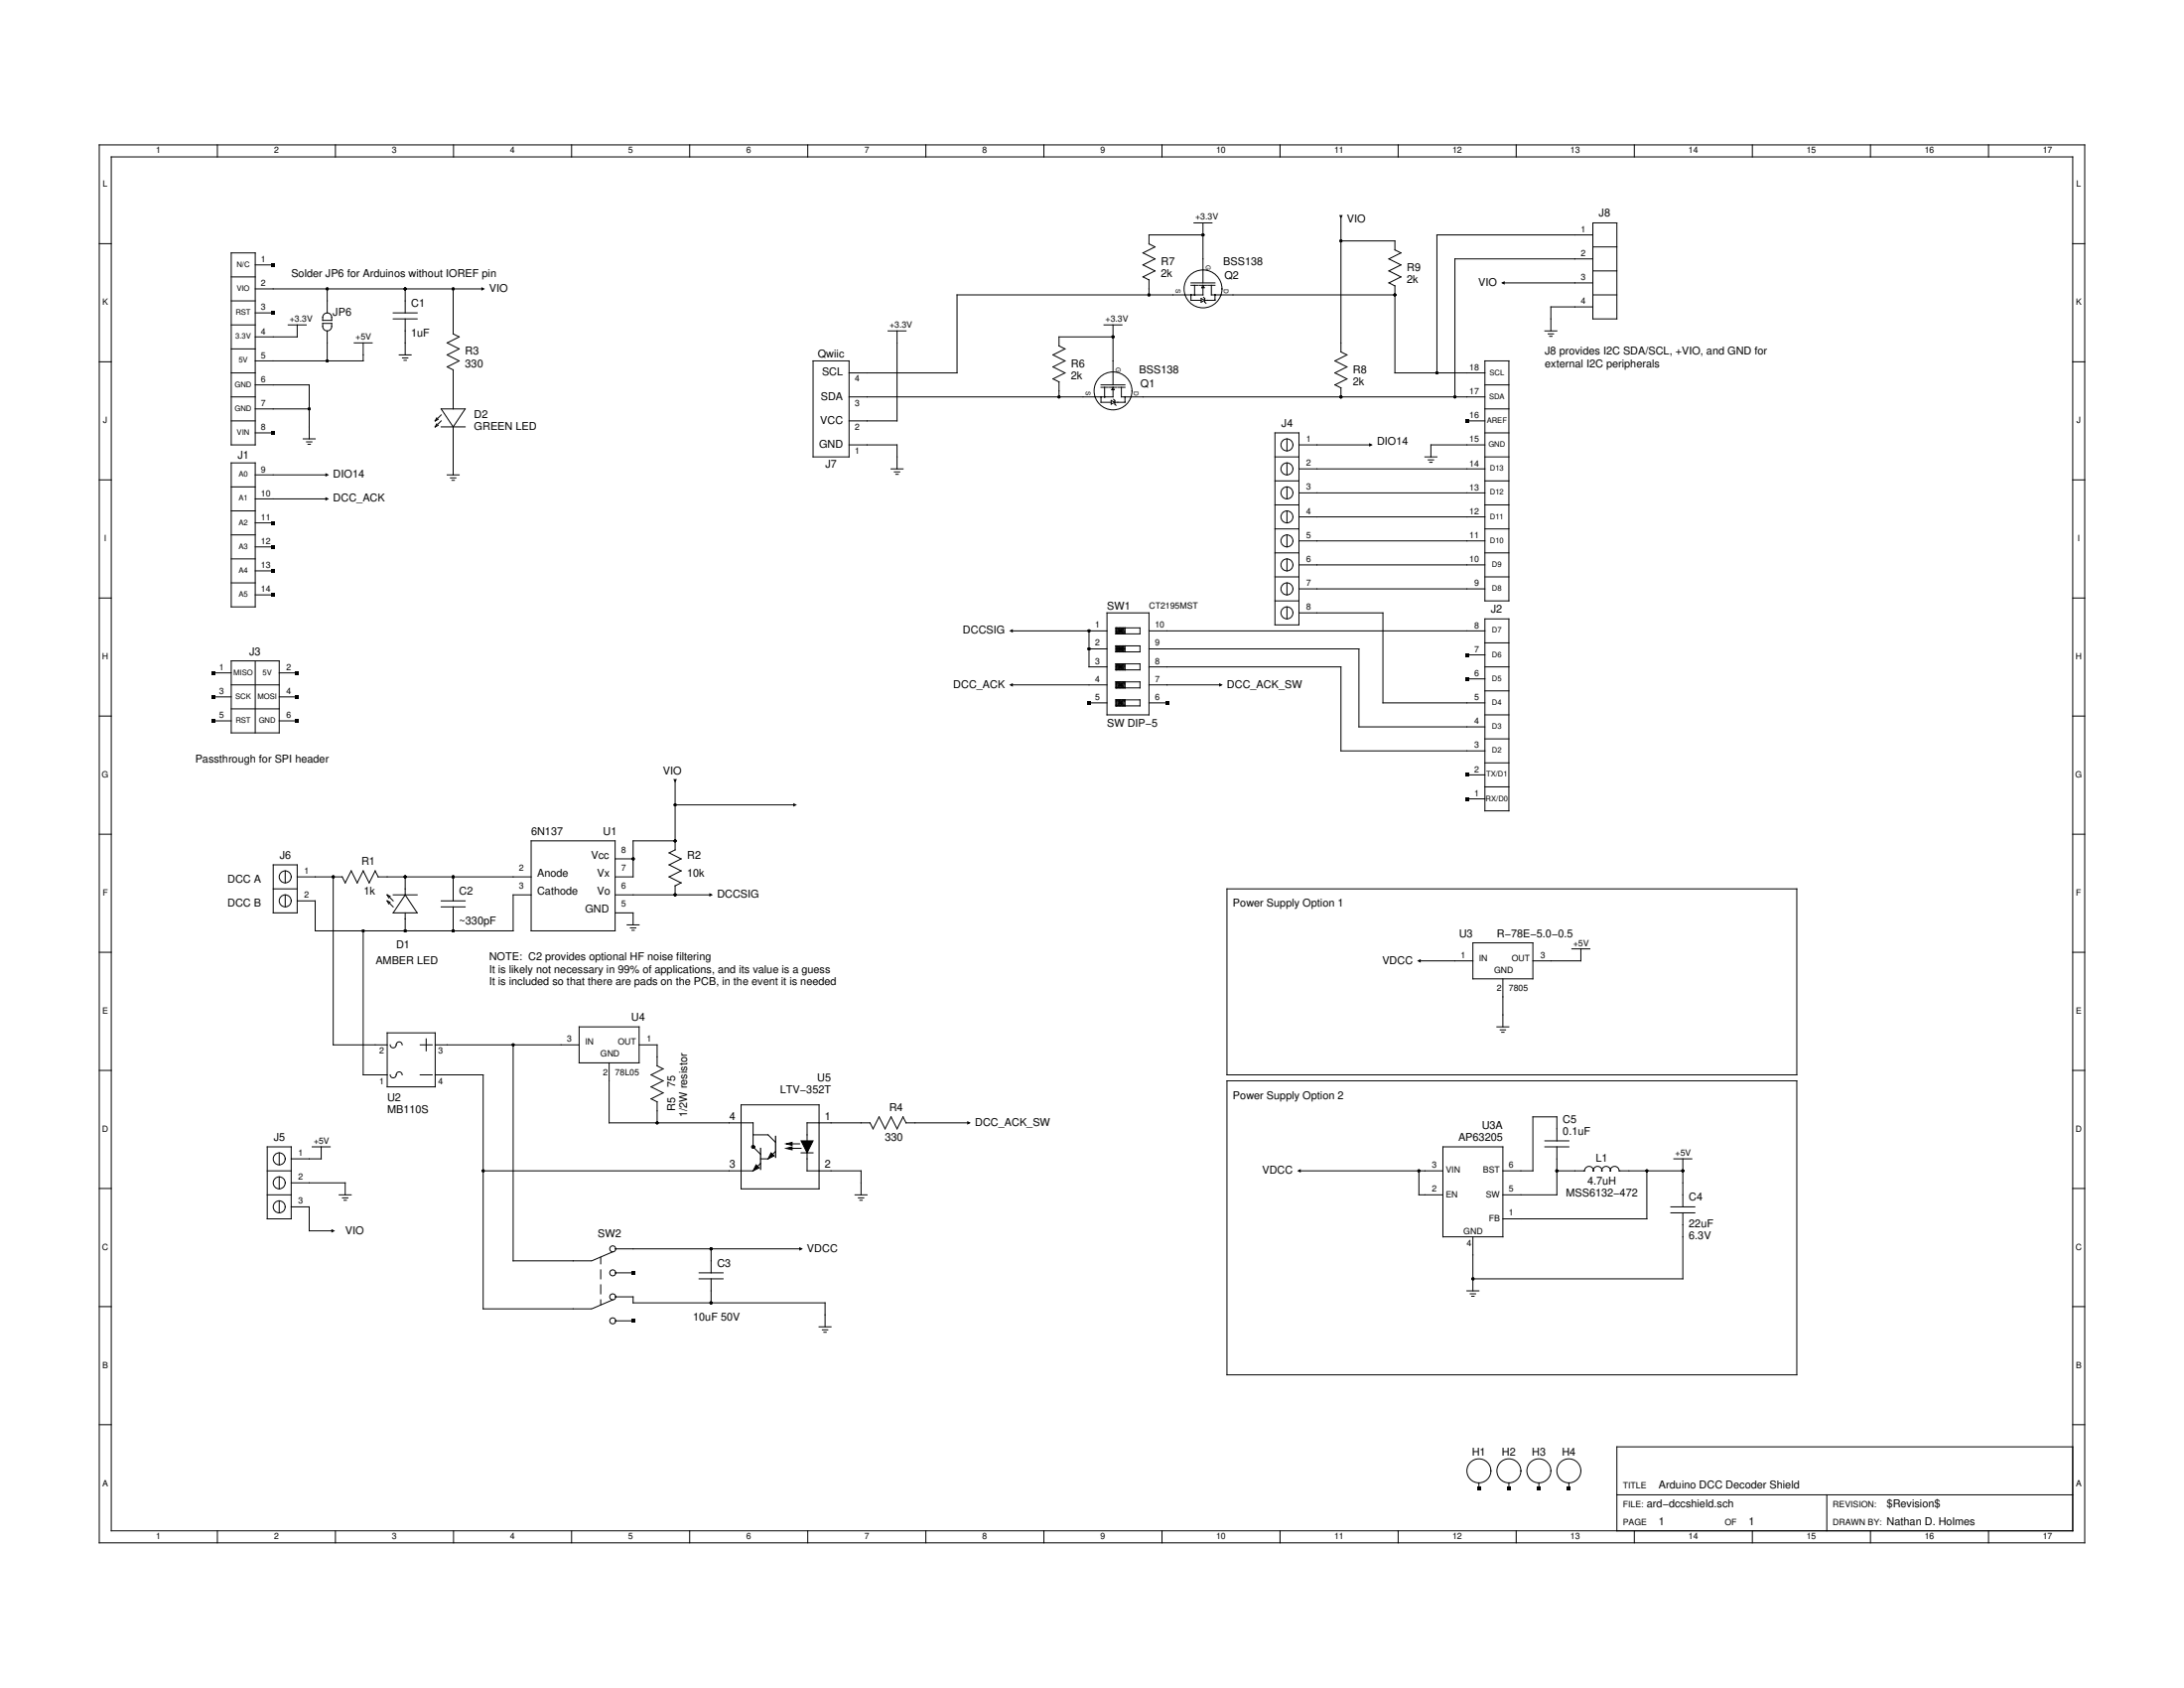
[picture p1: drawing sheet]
<svg xmlns="http://www.w3.org/2000/svg" width="279mm" height="216mm" viewBox="0 0 279 216" stroke-linecap="round" stroke-linejoin="round" font-family="sans-serif">
<g fill="none" stroke="#000" stroke-width=".13">
<path d="M12.7 18.5h254v178.8h-254zM27.8 18.5v1.6M42.9 18.5v1.6M58 18.5v1.6M73.1 18.5v1.6M88.2 18.5v1.6M103.3 18.5v1.6M118.4 18.5v1.6M133.5 18.5v1.6M148.7 18.5v1.6M163.8 18.5v1.6M178.9 18.5v1.6"/>
<path d="M194 18.5v1.6M209.1 18.5v1.6M224.2 18.5v1.6M239.3 18.5v1.6M254.4 18.5v1.6M12.7 31.2h1.5M14.2 20.1h251v175.7h-251zM29.6 35.4h3.1M29.6 38.5h3.1M29.6 32.3h3.1v24.6h-3.1zM32.7 37h29.1M32.7 33.9h2.3"/>
<path d="M41.9 37v3M51.8 37v3M58 37v5.7l.7 .4-1.5 .8 1.5 .7-1.5 .8 1.5 .8-1.5 .7 .8 .4v5M146.2 35.4l.8 .4M147 35.8v1.9M152.4 36.2h3M152.4 36.5h.9M152.4 37.7v.7h1.3M152.7 28.5h2.3M152.8 36.5v1.2M153.4 36.5h1M153.7 38.2l.4 .2-.4 .2z"/>
<path d="M153.9 36.8v.9h-31.5v10h-13.8M153.9 30h-6.9v1.2l.8 .4-1.6 .7 1.6 .8-1.6 .8 1.6 .7-1.6 .8M153.9 28.5v7.7M153.9 36.5l.1 .3h-.3zM154 38l.1 .2v.4l.2 .2M154.5 36.5h.9M155 36.5v1.2h23.5M155.4 37.7v.7h-1.3M171.5 27.7v17.3l.8 .4-1.5 .8 1.5 .7-1.5 .8 1.5 .8-1.5 .7M171.5 30.8h7v1.2l.7 .3-1.5 .8 1.5 .8-1.5 .7 1.5 .8-1.5 .8M177.7 36.2l.8 .4M178.5 36.6v11.1h11.5"/>
<path d="M192.3 36.2h11.5M203.8 28.5h3v12.3h-3zM203.8 37.7h3M203.8 30h-20v17.7M203.8 33.1h-17.7v17.7M203.8 31.6h3M203.8 34.6h3M203.8 39.3h-5.4v3M265.2 31.2h1.5M12.7 46.3h1.5M29.6 59.2h3.1v18.4h-3.1zM29.6 41.6h3.1"/>
<path d="M29.6 44.6h3.1M29.6 47.7h3.1M29.6 50.8h3.1M29.6 53.8h3.1M32.7 49.2h6.9v6.9M32.7 52.3h6.9M32.7 55.4h2.3M32.7 40h2.3M36.9 41.6h2.3M38 41.6v1.5h-5.3M38.8 56.1h1.5M39.2 56.5h.7"/>
<path d="M39.4 56.8h.3M41.3 41.4h1.1a.67 .67 0 0 1-.1 .7 .67 .67 0 0 1-.7 .2 .75 .75 0 0 1-.3-.9zM41.5 40.2a.58 .58 0 0 1 .6-.1 .58 .58 0 0 1 .3 .5v.4h-1.1v-.6zM41.9 42.3v3.9M45.3 43.9h2.3M46.5 43.9v2.3h-13.8M50.3 40h3.1M50.3 40.8h3.1M51.1 45.4h1.5M51.5 45.8h.7M51.7 46.1h.3M51.8 40.8v4.6"/>
<path d="M55.9 54.2l-.2 .4M55.9 53.5l-.2 .3M56.1 54.4l-.4 .2M56.1 53.6l-.4 .2M56.4 52.3h3.1l-1.5 2.3zM56.4 54.6h3.1M56.4 53.1l-.7 .7M56.4 53.8l-.7 .8M58 54.6v6.1M104 46.2h4.6v12.2h-4.6zM108.6 56.9h6.2v3.1M113.6 42.3h2.3"/>
<path d="M114 60h1.5M114.8 42.3v11.5h-6.2M140.9 49.2h3M140.9 49.5h.9M140.9 50.8v.7h1.3M141.2 41.6h2.3M141.3 49.5v1.3M141.9 49.5h.9M142.2 51.2l.4 .3-.4 .2zM142.4 43.1h-6.9v1.1l.7 .4-1.5 .8 1.5 .8-1.5 .7 1.5 .8-1.5 .8 .8 .3v2M142.4 49.8v1h-33.8M142.4 41.6v7.6"/>
<path d="M142.4 49.5l.1 .3h-.3zM142.5 51.1l.1 .1v.5l.2 .1M143 49.5h.9M143.5 49.5v1.3h46.5M143.9 50.8v.7h-1.3M163.1 55.4h3.1v24.5h-3.1zM163.1 58.4h3.1M164.6 56.1v1.6M164.6 59.2v1.5M166.2 56.9h9.2M166.2 60h23.8M170.8 49.2l.7 .4"/>
<path d="M171.5 49.6v1.2M182.3 58.4h1.5M182.7 58.8h.7M182.9 59.1h.3M187.7 53.8h2.3M190 46.2h3v30.7h-3zM190 49.2h3M190 52.3h3M190 55.4h3M190 56.9h-6.9v1.5M190 58.4h3M197.6 42.3h1.6"/>
<path d="M198.1 42.7h.6M198.3 43h.3M265.2 46.3h1.5M12.7 76.5h1.5M12.7 61.4h1.5M29.6 62.3h3.1M29.6 65.3h3.1M29.6 68.4h3.1M29.6 71.5h3.1M29.6 74.6h3.1M32.7 66.9h2.3M32.7 63.8h9.2"/>
<path d="M32.7 73h2.3M32.7 69.9h2.3M32.7 76.1h2.3M32.7 60.7h9.2M57.2 60.7h1.5M57.6 61.1h.7M57.8 61.4h.3M114.4 60.4h.7M114.6 60.7h.3M141.6 78.4h5.4v13h-5.4zM163.1 73.8h3.1M163.1 70.7h3.1"/>
<path d="M163.1 76.9h3.1M163.1 67.6h3.1M163.1 64.6h3.1M163.1 61.5h3.1M164.6 62.3v1.5M164.6 65.3v1.6M164.6 68.4v1.5M164.6 71.5v1.5M164.6 74.6v1.5M164.6 77.6v1.6M166.2 78.4h10.7v11.5h13.1M166.2 69.2h23.8"/>
<path d="M166.2 72.3h23.8M166.2 63h23.8M166.2 66.1h23.8M166.2 75.3h23.8M190 79.2h3v24.5h-3zM190 73.8h3M190 70.7h3M190 67.6h3M190 64.6h3M190 61.5h3M265.2 76.5h1.5M265.2 61.4h1.5"/>
<path d="M12.7 91.6h1.5M27.3 86.1h2.3M27.3 89.1h2.3M27.3 92.2h2.3M29.6 84.5h6.1v9.2h-6.1zM29.6 90.7h6.1M29.6 87.6h6.1M32.7 84.5v9.2M35.7 86.1h2.3M35.7 89.1h2.3M35.7 92.2h2.3M86.4 99.9v8.8l-.8 .4 1.5 .8-1.5 .7 1.5 .8-1.5 .8 1.5 .7"/>
<path d="M129.3 80.7h12.3M129.3 87.6h12.3M139.3 89.9h2.3M139.3 80.7v4.6h2.3M139.3 83h2.3M142.8 80.7h1.1M142.8 89.9h1.1M142.8 85.3h1.1M142.8 87.6h1.1M142.8 83h1.1M142.8 80.3h3v.8h-3M142.8 82.6h3v.8h-3"/>
<path d="M142.8 84.9h3v.8h-3M142.8 87.2h3v.8h-3M142.8 89.5h3v.8h-3M142.8 80.3v.8M142.8 82.6v.8M142.8 84.9v.8M142.8 87.2v.8M142.8 89.5v.8M142.8 80.3l1.1 .8v-.8l-1.1 .8M142.8 82.6l1.1 .8v-.8l-1.1 .8M142.8 84.9l1.1 .8v-.8l-1.1 .8M142.8 87.2l1.1 .8v-.8l-1.1 .8"/>
<path d="M142.8 89.5l1.1 .8v-.8l-1.1 .8M142.8 80.5l1.1 .4M142.8 82.8l1.1 .4M142.8 85.1l1.1 .4M142.8 87.4l1.1 .4M142.8 89.7l1.1 .4M143 80.3l.7 .8M143 82.6l.7 .8M143 84.9l.7 .8M143 87.2l.7 .8M143 89.5l.7 .8M143.2 80.3l.3 .8"/>
<path d="M143.2 82.6l.3 .8M143.2 84.9l.3 .8M143.2 87.2l.3 .8M143.2 89.5l.3 .8M143.3 80.3v.8M143.3 82.6v.8M143.3 84.9v.8M143.3 87.2v.8M143.3 89.5v.8M143.5 80.3l-.3 .8M143.5 82.6l-.3 .8M143.5 84.9l-.3 .8"/>
<path d="M143.5 87.2l-.3 .8M143.5 89.5l-.3 .8M143.7 80.3l-.7 .8M143.7 82.6l-.7 .8M143.7 84.9l-.7 .8M143.7 87.2l-.7 .8M143.7 89.5l-.7 .8M143.9 80.5l-1.1 .4M143.9 82.8l-1.1 .4M143.9 85.1l-1.1 .4M143.9 87.4l-1.1 .4M143.9 89.7l-1.1 .4"/>
<path d="M147 80.7h43M147 83h26.8v10h16.2M147 89.9h2.3M147 85.3h24.5v10.7h18.5M147 87.6h9.2M187.7 86.8h2.3M187.7 83.8h2.3M187.7 99.1h2.3M190 97.6h3M190 94.5h3M190 91.4h3M190 88.4h3"/>
<path d="M190 85.3h3M190 82.2h3M265.2 91.6h1.5M12.7 106.7h1.5M35 110.6h3v6.2h-3zM35 113.7h3M36.5 111.4v1.5M36.5 114.5v1.5M38 112.2h5.8l.4 .7 .7-1.5 .8 1.5 .8-1.5 .7 1.5 .8-1.5 .4 .8M42.6 112.2v21.4h6.9M46.5 119.1v18.4h3M48.4 112.2h19.6"/>
<path d="M49.5 115.2l.8 .8M49.5 114.5l.8 .7M49.5 114.5l.4 .1M49.5 114.5l.2 .3M49.5 115.2l.4 .2M49.5 115.2l.2 .4M50.3 114.5h3.1M51.8 114.5l1.6 2.3h-3.1zM51.8 112.2v2.3M51.8 116.8v2.3M56.4 115.2h3.1M56.4 116h3.1"/>
<path d="M58 112.2v3M58 116v3.1M68 114.5h-2.4v4.6h-25.3v-3.9h-2.3M68 107.5h10.7v11.6h-10.7zM78.7 116.8h2.3v1.5M78.7 114.5h12.3M78.7 109.9h2.3M80.2 118.3h1.6M80.7 118.7h.6M80.8 119h.3M86.4 107.5h-5.4v4.7h-2.3M86.4 113.3v1.2"/>
<path d="M86.4 102.9h15.3M87.1 112.9l-.7 .4M157 113.7h72.9v23.8h-72.9zM187.7 102.2h2.3M190 100.6h3M265.2 106.7h1.5M12.7 136.9h1.5M12.7 121.8h1.5M49.5 132.1h6.2v6.9h-6.2zM49.9 137.5a.38 .38 0 0 0 .4 .4 .38 .38 0 0 0 .4-.4 .38 .38 0 0 1 .4-.4 .38 .38 0 0 1 .4 .4M49.9 133.6a.38 .38 0 0 0 .4 .4 .38 .38 0 0 0 .4-.4 .38 .38 0 0 1 .4-.3 .38 .38 0 0 1 .4 .3M53.8 133.6h1.5"/>
<path d="M53.8 137.5h1.5M54.5 132.9v1.5M55.7 133.6h18.4M55.7 137.5h6.1v29.9h13.8M65.6 133.6v27.7h10M74.1 131.3h7.7v4.6h-7.7zM77.9 135.9v7.7h18.4v3.1l1 .9M81.8 133.6h2.3v2.7l.7 .4-1.5 .8 1.5 .7-1.5 .8 1.5 .8-1.5 .7M157 138.2h72.9v37.6h-72.9zM181.5 122.9h6.9M188.4 120.6h7.7v4.6h-7.7zM191.5 131.3h1.5"/>
<path d="M191.9 131.7h.7M192.1 132h.3M192.3 125.2v6.1M201.1 121.4h2.3M202.2 121.4v1.5h-6.1M265.2 136.9h1.5M265.2 121.8h1.5M12.7 152h1.5M34.2 146.7h3.1v9.2h-3.1zM34.2 152.8h3.1M34.2 149.8h3.1M35.7 147.5v1.5"/>
<path d="M35.7 150.5v1.6M35.7 153.6v1.5M37.3 154.4h2.3v3h3M37.3 151.3h6.9v1.5M39.9 146.7h2.3M41.1 146.7v1.5h-3.8M43.4 152.8h1.5M43.8 153.2h.7M44 153.5h.3M61.8 149.8h34.5M78.7 159.7h23.8M83.3 140.5l.8 .4"/>
<path d="M84.1 140.9v2.7M91 159.7v3.1M94.8 141.3h10v10.8h-10zM96.3 145.2h2l.9 .9M96.7 149l.4 .4-.8 .4zM97.3 148.2h1M97.3 148.8l-.6 .6M98.6 147.5l.4 .3-.7 .4zM99.2 147.3l-.6 .5M100.6 146.3l.7-.2v.4zM100.6 146.9l.7-.2v.4zM101.3 146.3h1"/>
<path d="M101.3 146.9h1.2M102.5 145.9h1.5l-.8 1.6zM102.5 147.5h1.5M103.2 147.1v2.7h7v3M109.4 152.8h1.5M109.8 153.2h.7M110 153.5h.3M115.5 142.8l.4 .8M115.5 142.8l-.7 1.6-.8-1.6-.8 1.6-.7-1.6-.8 1.6-.4-.8h-8.1v2.7M115.9 143.6h8.1M166.2 149.8h18.4M181.5 149.8v3h3.1"/>
<path d="M184.6 146.7h7.7v11.5h-7.7zM188.4 158.2v6.9M197.6 146.7h3.1M197.6 145.9h3.1M199.2 149.8h3.5a.56 .56 0 0 1 .6-.6 .56 .56 0 0 1 .5 .6 .55 .55 0 0 1 .6-.6 .55 .55 0 0 1 .5 .6 .55 .55 0 0 1 .6-.6 .55 .55 0 0 1 .5 .6 .56 .56 0 0 1 .6-.6 .56 .56 0 0 1 .5 .6h8.2M199.2 145.9v-3.1h-3.1v7h-3.8M199.2 146.7v6.1h-6.9M210.7 149.8v6.1h-18.4M213.8 154.4h3M213.8 155.1h3M214.1 148.2h2.3M215.3 155.1v8.5h-26.9"/>
<path d="M215.3 148.2v6.2M265.2 152h1.5M12.7 167.1h1.5M76.9 160.8v.8M76.9 162.4v1.2M76.9 164.3v1.2M76.9 166.3v.6M78.4 166.3l-2.7 1.1M78.4 160.1l-2.7 1.2M78.7 165.9h2.3v.7h24.6v3.1M78.7 162.8h2.3M78.7 168.9h2.3"/>
<path d="M89.4 162.8h3.1M89.4 163.6h3.1M91 163.6v3M104.8 169.7h1.5M105.2 170.1h.7M105.4 170.4h.3M187.7 165.1h1.5M188.1 165.5h.7M188.3 165.8h.3M265.2 167.1h1.5M12.7 182.2h1.5M27.8 195.8v1.5"/>
<path d="M42.9 195.8v1.5M58 195.8v1.5M73.1 195.8v1.5M88.2 195.8v1.5M103.3 195.8v1.5M118.4 195.8v1.5M133.5 195.8v1.5M148.7 195.8v1.5M163.8 195.8v1.5M178.9 195.8v1.5M189.2 189.7v.7M193 189.7v.7"/>
<path d="M194 195.8v1.5M196.9 189.7v.7M200.7 189.7v.7M206.8 191.2h58.4M209.1 195.8v1.5M224.2 195.8v1.5M233.7 191.2v4.6M239.3 195.8v1.5M254.4 195.8v1.5M265.2 185.1h-58.4v10.7M265.2 182.2h1.5"/>
<circle cx="152.4" cy="37.7" r=".04"/>
<circle cx="152.8" cy="37.7" r=".04"/>
<circle cx="153.9" cy="37" r="2.43"/>
<circle cx="155.4" cy="37.7" r=".04"/>
<circle cx="140.9" cy="50.8" r=".04"/>
<circle cx="141.3" cy="50.8" r=".04"/>
<circle cx="142.4" cy="50" r="2.43"/>
<circle cx="143.9" cy="50.8" r=".04"/>
<circle cx="164.6" cy="56.9" r=".77"/>
<circle cx="164.6" cy="60" r=".77"/>
<circle cx="164.6" cy="72.3" r=".77"/>
<circle cx="164.6" cy="78.4" r=".77"/>
<circle cx="164.6" cy="63" r=".77"/>
<circle cx="164.6" cy="75.3" r=".77"/>
<circle cx="164.6" cy="69.2" r=".77"/>
<circle cx="164.6" cy="66.1" r=".77"/>
<circle cx="36.5" cy="115.2" r=".77"/>
<circle cx="36.5" cy="112.2" r=".77"/>
<circle cx="35.7" cy="148.2" r=".77"/>
<circle cx="35.7" cy="151.3" r=".77"/>
<circle cx="35.7" cy="154.4" r=".77"/>
<circle cx="78.4" cy="159.7" r=".38"/>
<circle cx="96.3" cy="146.7" r=".19"/>
<circle cx="78.4" cy="168.9" r=".38"/>
<circle cx="78.4" cy="162.8" r=".38"/>
<circle cx="78.4" cy="165.9" r=".38"/>
<circle cx="189.2" cy="188.1" r="1.53"/>
<circle cx="193" cy="188.1" r="1.53"/>
<circle cx="196.9" cy="188.1" r="1.53"/>
<circle cx="200.7" cy="188.1" r="1.53"/>
</g>
<g fill="#000">
<path d="M34.7 39.8h.5v.5h-.5zM34.7 33.7h.5v.4h-.5zM61.6 36.7l.4 .3-.4 .2zM171.3 27.5h.5l-.3 .5zM192 36.2l.5-.2v.4zM34.7 55.1h.5v.5h-.5zM175.2 56.7l.4 .2-.4 .2zM187.4 53.6h.5v.5h-.5zM34.7 66.6h.5v.5h-.5zM34.7 72.8h.5v.4h-.5zM34.7 69.7h.5v.5h-.5zM34.7 75.9h.5v.4h-.5z"/>
<path d="M41.6 60.5l.5 .2-.5 .3zM41.6 63.6l.5 .2-.5 .2zM27 85.8h.5v.5h-.5zM27 88.9h.5v.5h-.5zM27 92h.5v.4h-.5zM37.8 85.8h.5v.5h-.5zM37.8 88.9h.5v.5h-.5zM37.8 92h.5v.4h-.5zM86.1 99.6h.5l-.2 .5zM129.1 80.7l.5-.2v.4zM129.1 87.6l.5-.2v.4zM139.1 89.7h.4v.4h-.4z"/>
<path d="M149.1 89.7h.4v.4h-.4zM156 87.4l.4 .2-.4 .2zM187.4 86.6h.5v.5h-.5zM187.4 83.5h.5v.5h-.5zM187.4 98.9h.5v.4h-.5zM90.7 114.2l.5 .3-.5 .2zM101.5 102.7l.4 .2-.4 .3zM187.4 101.9h.5v.5h-.5zM181.3 122.9l.5-.2v.4zM42.4 157.2l.5 .2-.5 .3zM96.7 149l.4 .4-.8 .4zM98.6 147.5l.4 .3-.7 .4z"/>
<path d="M100.6 146.3l.7-.2v.4zM100.6 146.9l.7-.2v.4zM102.3 159.5l.4 .2-.4 .3zM102.5 145.9h1.5l-.8 1.6zM123.7 143.4l.5 .2-.5 .2zM165.9 149.8l.5-.3v.5zM80.8 162.6h.4v.4h-.4zM80.8 168.7h.4v.5h-.4zM189 190.2h.4v.5h-.4zM192.8 190.2h.5v.5h-.5zM196.6 190.2h.5v.5h-.5zM200.5 190.2h.4v.5h-.4z"/>
<circle cx="41.9" cy="37" r=".19"/>
<circle cx="51.8" cy="37" r=".19"/>
<circle cx="58" cy="37" r=".19"/>
<circle cx="147" cy="37.7" r=".19"/>
<circle cx="152.4" cy="37.7" r=".04"/>
<circle cx="152.8" cy="37.7" r=".04"/>
<circle cx="153.9" cy="30" r=".19"/>
<circle cx="155.4" cy="37.7" r=".04"/>
<circle cx="171.5" cy="30.8" r=".19"/>
<circle cx="178.5" cy="37.7" r=".19"/>
<circle cx="39.6" cy="52.3" r=".19"/>
<circle cx="41.9" cy="46.2" r=".19"/>
<circle cx="135.5" cy="50.8" r=".19"/>
<circle cx="140.9" cy="50.8" r=".04"/>
<circle cx="141.3" cy="50.8" r=".04"/>
<circle cx="142.4" cy="43.1" r=".19"/>
<circle cx="143.9" cy="50.8" r=".04"/>
<circle cx="171.5" cy="50.8" r=".19"/>
<circle cx="183.8" cy="47.7" r=".19"/>
<circle cx="186.1" cy="50.8" r=".19"/>
<circle cx="139.3" cy="83" r=".19"/>
<circle cx="139.3" cy="80.7" r=".19"/>
<circle cx="42.6" cy="112.2" r=".19"/>
<circle cx="46.5" cy="119.1" r=".19"/>
<circle cx="51.8" cy="112.2" r=".19"/>
<circle cx="51.8" cy="119.1" r=".19"/>
<circle cx="58" cy="112.2" r=".19"/>
<circle cx="58" cy="119.1" r=".19"/>
<circle cx="81" cy="109.9" r=".19"/>
<circle cx="86.4" cy="102.9" r=".19"/>
<circle cx="86.4" cy="114.5" r=".19"/>
<circle cx="86.4" cy="107.6" r=".19"/>
<circle cx="65.6" cy="133.6" r=".19"/>
<circle cx="61.8" cy="149.8" r=".19"/>
<circle cx="84.1" cy="143.6" r=".19"/>
<circle cx="91" cy="159.7" r=".19"/>
<circle cx="96.3" cy="146.7" r=".19"/>
<circle cx="181.5" cy="149.8" r=".19"/>
<circle cx="199.2" cy="149.8" r=".19"/>
<circle cx="210.7" cy="149.8" r=".19"/>
<circle cx="215.3" cy="149.8" r=".19"/>
<circle cx="91" cy="166.6" r=".19"/>
<circle cx="188.4" cy="163.6" r=".19"/>
</g>
<path d="M97.3 146.9v2.7M99.2 145.3v2.7" fill="none" stroke="#000" stroke-width=".15"/>
<g font-size="1.4">
<text x="172.3" y="28.5">VIO</text>
<text x="204.5" y="27.7">J8</text>
<text x="37.3" y="35.4">Solder JP6 for Arduinos without IOREF pin</text>
<text x="148.5" y="33.9">R7</text>
<text x="148.5" y="35.4">2k</text>
<text x="156.5" y="33.9">BSS138</text>
<text x="156.7" y="35.7">Q2</text>
<text x="180" y="34.6">R9</text>
<text x="42.6" y="40.4">JP6</text>
<text x="52.6" y="39.3">C1</text>
<text x="62.6" y="37.3">VIO</text>
<text x="180" y="36.2">2k</text>
<text x="189.1" y="36.6">VIO</text>
<text x="52.6" y="43.1">1uF</text>
<text x="59.5" y="45.4">R3</text>
<text x="59.5" y="46.9">330</text>
<text x="104.6" y="45.8">Qwiic</text>
<text x="137" y="46.9">R6</text>
<text x="145.7" y="47.7">BSS138</text>
<text x="173.1" y="47.7">R8</text>
<text x="197.6" y="45.4">J8 provides I2C SDA/SCL, +VIO, and GND for</text>
<text x="197.6" y="46.9">external I2C peripherals</text>
<text x="60.7" y="53.5">D2</text>
<text x="105" y="51.1">SDA</text>
<text x="105.2" y="48.1">SCL</text>
<text x="137" y="48.5">2k</text>
<text x="145.9" y="49.5">Q1</text>
<text x="173.1" y="49.2">2k</text>
<text x="30.4" y="58.7">J1</text>
<text x="60.7" y="55">GREEN LED</text>
<text x="104.8" y="57.3">GND</text>
<text x="104.9" y="54.2">VCC</text>
<text x="105.6" y="59.8">J7</text>
<text x="163.9" y="54.6">J4</text>
<text x="176.2" y="56.9">DIO14</text>
<text x="42.6" y="61.1">DIO14</text>
<text x="42.6" y="64.2">DCC_ACK</text>
<text x="31.9" y="83.8">J3</text>
<text x="123.2" y="81.1">DCCSIG</text>
<text x="141.6" y="78">SW1</text>
<text x="190.7" y="78.4">J2</text>
<text x="122" y="88">DCC_ACK</text>
<text x="157" y="88">DCC_ACK_SW</text>
<text x="141.6" y="93">SW DIP−5</text>
<text x="25" y="97.6">Passthrough for SPI header</text>
<text x="84.8" y="99.1">VIO</text>
<text x="68" y="106.8">6N137</text>
<text x="77.2" y="106.8">U1</text>
<text x="29.1" y="112.9">DCC A</text>
<text x="35.8" y="109.9">J6</text>
<text x="46.2" y="110.6">R1</text>
<text x="68.7" y="112.2">Anode</text>
<text x="75.6" y="109.9">Vcc</text>
<text x="76.4" y="112.2">Vx</text>
<text x="87.9" y="109.9">R2</text>
<text x="87.9" y="112.2">10k</text>
<text x="29.1" y="116">DCC B</text>
<text x="46.5" y="114.5">1k</text>
<text x="58.7" y="114.5">C2</text>
<text x="58.7" y="118.3">~330pF</text>
<text x="68.7" y="114.5">Cathode</text>
<text x="74.9" y="116.8">GND</text>
<text x="76.4" y="114.5">Vo</text>
<text x="91.7" y="114.8">DCCSIG</text>
<text x="157.7" y="116">Power Supply Option 1</text>
<text x="186.7" y="119.8">U3</text>
<text x="191.5" y="119.8">R−78E−5.0−0.5</text>
<text x="48" y="123.3">AMBER LED</text>
<text x="50.7" y="121.2">D1</text>
<text x="62.6" y="122.9">NOTE: C2 provides optional HF noise filtering</text>
<text x="62.6" y="124.4">It is likely not necessary in 99% of applications, and its value is a guess</text>
<text x="62.6" y="126">It is included so that there are pads on the PCB, in the event it is needed</text>
<text x="176.8" y="123.3">VDCC</text>
<text x="80.8" y="130.6">U4</text>
<text x="49.5" y="140.8">U2</text>
<text x="49.5" y="142.4">MB110S</text>
<text x="86.4" y="142.1" transform="rotate(-90 86.4 142.1)">R5</text>
<text x="86.4" y="139" transform="rotate(-90 86.4 139)">75</text>
<text x="87.9" y="142.8" transform="rotate(-90 87.9 142.8)">1/2W resistor</text>
<text x="93.3" y="143.3">4</text>
<text x="99.8" y="139.8">LTV−352T</text>
<text x="104.5" y="138.2">U5</text>
<text x="105.5" y="143.3">1</text>
<text x="113.8" y="142.1">R4</text>
<text x="124.7" y="144">DCC_ACK_SW</text>
<text x="157.7" y="140.5">Power Supply Option 2</text>
<text x="199.9" y="143.6">C5</text>
<text x="35" y="145.9">J5</text>
<text x="93.3" y="149.4">3</text>
<text x="105.5" y="149.4">2</text>
<text x="113.2" y="145.9">330</text>
<text x="186.6" y="145.9">AP63205</text>
<text x="189.6" y="144.4">U3A</text>
<text x="199.9" y="145.2">0.1uF</text>
<text x="204.2" y="148.6">L1</text>
<text x="161.5" y="150.1">VDCC</text>
<text x="200.3" y="153.1">MSS6132−472</text>
<text x="203.1" y="151.5">4.7uH</text>
<text x="216.1" y="153.6">C4</text>
<text x="44.2" y="157.8">VIO</text>
<text x="76.5" y="158.2">SW2</text>
<text x="103.2" y="160.1">VDCC</text>
<text x="216.1" y="156.9">22uF</text>
<text x="216.1" y="158.5">6.3V</text>
<text x="91.7" y="162">C3</text>
<text x="88.7" y="168.9">10uF 50V</text>
<text x="188.3" y="186.2">H1</text>
<text x="192.1" y="186.2">H2</text>
<text x="196" y="186.2">H3</text>
<text x="199.8" y="186.2">H4</text>
<text x="212.2" y="190.4">Arduino DCC Decoder Shield</text>
<text x="210.7" y="192.7">ard−dccshield.sch</text>
<text x="212.2" y="195">1</text>
<text x="223.7" y="195">1</text>
<text x="241.4" y="195">Nathan D. Holmes</text>
<text x="241.4" y="192.7">$Revision$</text>
</g>
<g font-size="1.1">
<text x="13.2" y="23.9">L</text>
<text x="19.9" y="19.6">1</text>
<text x="35.1" y="19.6">2</text>
<text x="50.2" y="19.6">3</text>
<text x="65.3" y="19.6">4</text>
<text x="80.4" y="19.6">5</text>
<text x="95.5" y="19.6">6</text>
<text x="110.6" y="19.6">7</text>
<text x="125.7" y="19.6">8</text>
<text x="140.8" y="19.6">9</text>
<text x="155.6" y="19.6">10</text>
<text x="170.7" y="19.6">11</text>
<text x="185.8" y="19.6">12</text>
<text x="200.9" y="19.6">13</text>
<text x="216" y="19.6">14</text>
<text x="231.1" y="19.6">15</text>
<text x="246.2" y="19.6">16</text>
<text x="261.3" y="19.6">17</text>
<text x="265.6" y="23.9">L</text>
<text x="152.9" y="28.1">+3.3V</text>
<text x="202.2" y="29.7">1</text>
<text x="33.4" y="33.5">1</text>
<text x="202.2" y="32.7">2</text>
<text x="202.2" y="35.8">3</text>
<text x="13.1" y="39">K</text>
<text x="33.4" y="39.7">3</text>
<text x="33.4" y="36.6">2</text>
<text x="37.1" y="41.2">+3.3V</text>
<text x="113.8" y="41.9">+3.3V</text>
<text x="141.4" y="41.2">+3.3V</text>
<text x="202.2" y="38.9">4</text>
<text x="265.6" y="39">K</text>
<text x="33.4" y="42.7">4</text>
<text x="33.4" y="45.8">5</text>
<text x="45.5" y="43.5">+5V</text>
<text x="188" y="47.3">18</text>
<text x="33.4" y="48.9">6</text>
<text x="33.4" y="52">7</text>
<text x="109.4" y="51.9">3</text>
<text x="109.4" y="48.8">4</text>
<text x="188" y="53.5">16</text>
<text x="188" y="50.4">17</text>
<text x="13.2" y="54.1">J</text>
<text x="33.4" y="55">8</text>
<text x="109.4" y="58">1</text>
<text x="109.4" y="55">2</text>
<text x="167.1" y="56.5">1</text>
<text x="167.1" y="59.6">2</text>
<text x="188" y="59.6">14</text>
<text x="188" y="56.6">15</text>
<text x="265.7" y="54.1">J</text>
<text x="33.4" y="63.5">10</text>
<text x="33.4" y="60.4">9</text>
<text x="167.1" y="62.7">3</text>
<text x="167.1" y="65.7">4</text>
<text x="188" y="62.7">13</text>
<text x="188" y="65.8">12</text>
<text x="13.3" y="69.2">I</text>
<text x="33.4" y="66.5">11</text>
<text x="33.4" y="69.6">12</text>
<text x="167.1" y="68.8">5</text>
<text x="167.1" y="71.9">6</text>
<text x="188" y="68.8">11</text>
<text x="188" y="71.9">10</text>
<text x="265.8" y="69.2">I</text>
<text x="33.4" y="72.7">13</text>
<text x="33.4" y="75.7">14</text>
<text x="147" y="77.8">CT2195MST</text>
<text x="167.1" y="74.9">7</text>
<text x="188.6" y="75">9</text>
<text x="140.1" y="80.3">1</text>
<text x="140.1" y="82.6">2</text>
<text x="147.8" y="82.6">9</text>
<text x="147.8" y="80.3">10</text>
<text x="167.1" y="78">8</text>
<text x="188.6" y="83.4">7</text>
<text x="188.6" y="80.3">8</text>
<text x="13.1" y="84.3">H</text>
<text x="28" y="85.7">1</text>
<text x="28" y="88.7">3</text>
<text x="36.6" y="85.7">2</text>
<text x="36.6" y="88.7">4</text>
<text x="140.1" y="84.9">3</text>
<text x="140.1" y="87.2">4</text>
<text x="140.1" y="89.5">5</text>
<text x="147.8" y="89.5">6</text>
<text x="147.8" y="87.2">7</text>
<text x="147.8" y="84.9">8</text>
<text x="188.6" y="86.5">6</text>
<text x="188.6" y="89.6">5</text>
<text x="265.5" y="84.3">H</text>
<text x="28" y="91.8">5</text>
<text x="36.6" y="91.8">6</text>
<text x="188.6" y="92.6">4</text>
<text x="188.6" y="95.7">3</text>
<text x="13" y="99.4">G</text>
<text x="188.6" y="98.8">2</text>
<text x="188.6" y="101.8">1</text>
<text x="265.5" y="99.4">G</text>
<text x="38.9" y="111.8">1</text>
<text x="66.4" y="111.4">2</text>
<text x="66.4" y="113.7">3</text>
<text x="79.5" y="113.7">6</text>
<text x="79.5" y="111.4">7</text>
<text x="79.5" y="109.1">8</text>
<text x="13.1" y="114.5">F</text>
<text x="38.9" y="114.8">2</text>
<text x="79.5" y="116">5</text>
<text x="265.6" y="114.5">F</text>
<text x="186.9" y="122.5">1</text>
<text x="189.2" y="122.9">IN</text>
<text x="191.2" y="124.4">GND</text>
<text x="193.4" y="122.9">OUT</text>
<text x="197.1" y="122.5">3</text>
<text x="201.3" y="121">+5V</text>
<text x="13.1" y="129.6">E</text>
<text x="191.5" y="126.7">2</text>
<text x="193" y="126.7">7805</text>
<text x="265.6" y="129.6">E</text>
<text x="48.5" y="134.8">2</text>
<text x="56.1" y="134.8">3</text>
<text x="72.6" y="133.3">3</text>
<text x="74.9" y="133.6">IN</text>
<text x="76.8" y="135.2">GND</text>
<text x="77.2" y="137.5">2</text>
<text x="78.7" y="137.5">78L05</text>
<text x="79.1" y="133.6">OUT</text>
<text x="82.8" y="133.3">1</text>
<text x="48.5" y="138.6">1</text>
<text x="56.1" y="138.6">4</text>
<text x="13.1" y="144.7">D</text>
<text x="38.2" y="147.8">1</text>
<text x="40.1" y="146.3">+5V</text>
<text x="183.2" y="149.4">3</text>
<text x="193" y="149.4">6</text>
<text x="214.3" y="147.8">+5V</text>
<text x="265.5" y="144.7">D</text>
<text x="38.2" y="150.9">2</text>
<text x="38.2" y="154">3</text>
<text x="183.2" y="152.4">2</text>
<text x="185" y="150">VIN</text>
<text x="185" y="153.1">EN</text>
<text x="189.7" y="150">BST</text>
<text x="190.1" y="153.1">SW</text>
<text x="193" y="155.5">1</text>
<text x="193" y="152.4">5</text>
<text x="13.1" y="159.9">C</text>
<text x="187.2" y="157.8">GND</text>
<text x="187.6" y="159.4">4</text>
<text x="190.5" y="156.2">FB</text>
<text x="265.5" y="159.9">C</text>
<text x="13.1" y="175">B</text>
<text x="265.6" y="175">B</text>
<text x="13.1" y="190.1">A</text>
<text x="207.6" y="190.4">TITLE</text>
<text x="265.6" y="190.1">A</text>
<text x="19.9" y="196.8">1</text>
<text x="35.1" y="196.8">2</text>
<text x="50.2" y="196.8">3</text>
<text x="65.3" y="196.8">4</text>
<text x="80.4" y="196.8">5</text>
<text x="95.5" y="196.8">6</text>
<text x="110.6" y="196.8">7</text>
<text x="125.7" y="196.8">8</text>
<text x="140.8" y="196.8">9</text>
<text x="155.6" y="196.8">10</text>
<text x="170.7" y="196.8">11</text>
<text x="185.8" y="196.8">12</text>
<text x="200.9" y="196.8">13</text>
<text x="207.6" y="192.7">FILE:</text>
<text x="207.6" y="195">PAGE</text>
<text x="216" y="196.8">14</text>
<text x="220.7" y="195">OF</text>
<text x="231.1" y="196.8">15</text>
<text x="234.5" y="192.7">REVISION:</text>
<text x="234.5" y="195">DRAWN BY:</text>
<text x="246.2" y="196.8">16</text>
<text x="261.3" y="196.8">17</text>
</g>
<g font-size="1">
<text x="30.3" y="34.1">N/C</text>
<text x="30.1" y="40.3">RST</text>
<text x="30.3" y="37.2">VIO</text>
<text x="30.1" y="43.3">3.3V</text>
<text x="30.5" y="46.4">5V</text>
<text x="190.6" y="48">SCL</text>
<text x="30" y="49.5">GND</text>
<text x="30" y="52.6">GND</text>
<text x="190.5" y="51">SDA</text>
<text x="30.3" y="55.6">VIN</text>
<text x="190.2" y="54.1">AREF</text>
<text x="190.4" y="57.2">GND</text>
<text x="30.5" y="64.1">A1</text>
<text x="30.5" y="61">A0</text>
<text x="190.6" y="63.3">D12</text>
<text x="190.6" y="60.2">D13</text>
<text x="30.5" y="67.1">A2</text>
<text x="30.5" y="70.2">A3</text>
<text x="190.6" y="69.4">D10</text>
<text x="190.6" y="66.4">D11</text>
<text x="30.5" y="73.3">A4</text>
<text x="30.5" y="76.3">A5</text>
<text x="190.9" y="72.5">D9</text>
<text x="190.9" y="75.6">D8</text>
<text x="190.9" y="80.9">D7</text>
<text x="29.9" y="86.3">MISO</text>
<text x="30.1" y="89.4">SCK</text>
<text x="32.9" y="89.4">MOSI</text>
<text x="33.6" y="86.3">5V</text>
<text x="190.9" y="87.1">D5</text>
<text x="190.9" y="84">D6</text>
<text x="30.1" y="92.5">RST</text>
<text x="33.1" y="92.5">GND</text>
<text x="190.9" y="93.2">D3</text>
<text x="190.9" y="90.2">D4</text>
<text x="190.1" y="99.4">TX/D1</text>
<text x="190.9" y="96.3">D2</text>
<text x="190.1" y="102.4">RX/D0</text>
</g>
<g font-size=".8">
<text x="154.3" y="33.9" transform="rotate(90 154.3 33.9)">G</text>
<text x="150.4" y="37" transform="rotate(90 150.4 37)">S</text>
<text x="156.6" y="37" transform="rotate(90 156.6 37)">D</text>
<text x="142.8" y="46.9" transform="rotate(90 142.8 46.9)">G</text>
<text x="138.9" y="50" transform="rotate(90 138.9 50)">S</text>
<text x="145.1" y="50" transform="rotate(90 145.1 50)">D</text>
</g>
</svg>
